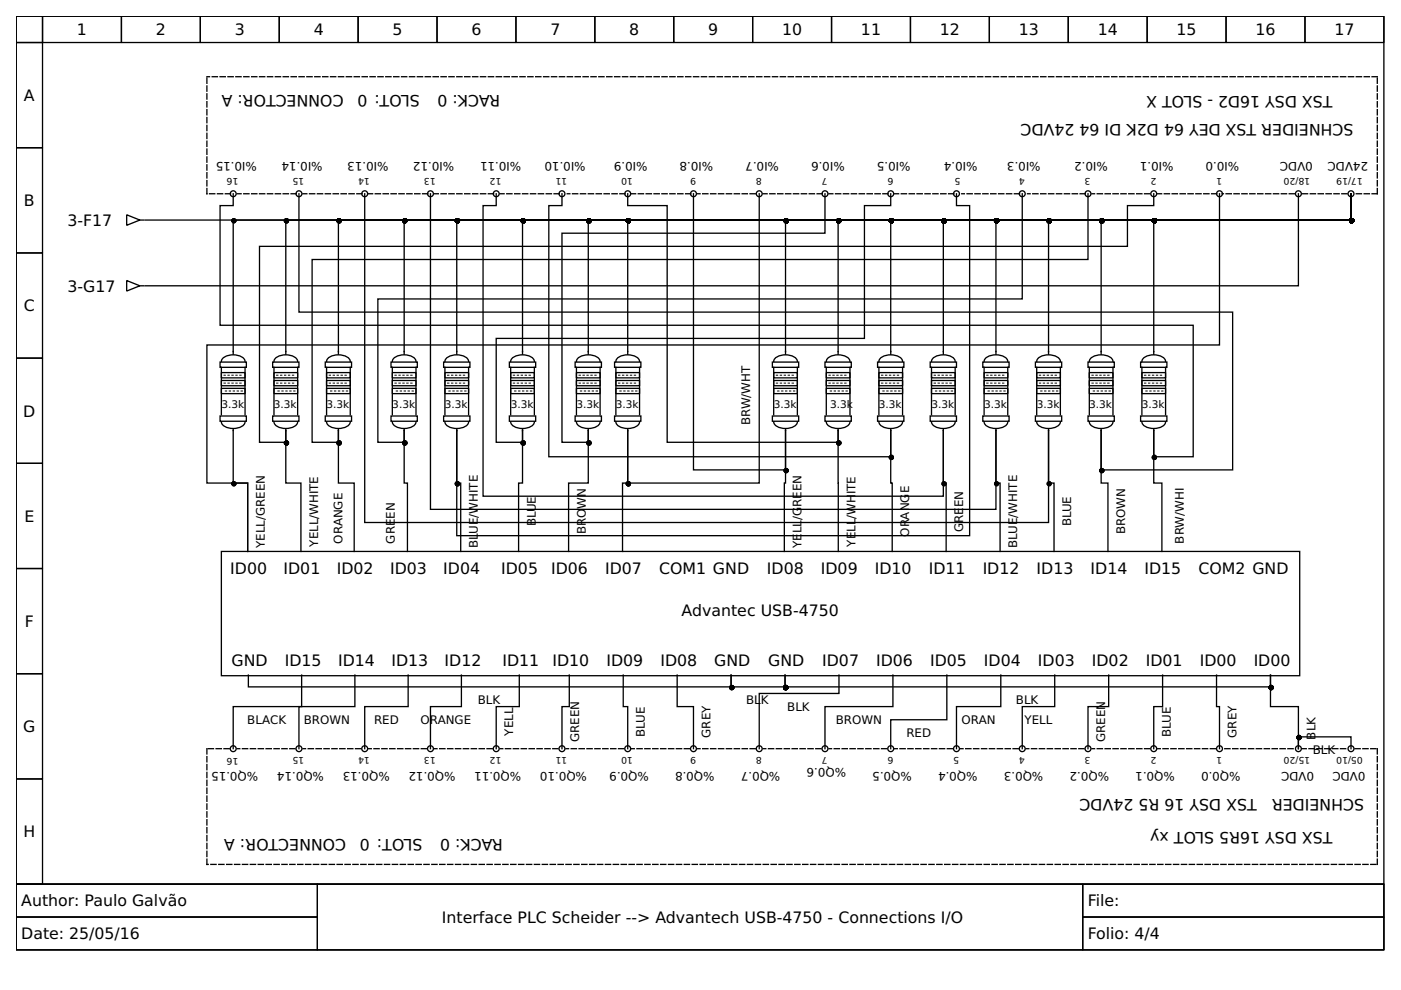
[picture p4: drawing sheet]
<svg xmlns="http://www.w3.org/2000/svg" width="297mm" height="210mm" viewBox="0 0 297 210" stroke-linecap="round" stroke-linejoin="round" font-family="sans-serif">
<g fill="none" stroke="#000" stroke-width=".28">
<path d="M3.4 3.4h290v184.1h-290zM3.4 3.4h5.6v5.6h-5.6zM3.4 9h5.6v22.3h-5.6zM9 3.4h16.7v5.6h-16.7zM25.7 3.4h16.8v5.6h-16.8zM42.5 3.4h16.7v5.6h-16.7zM59.2 3.4h16.7v5.6h-16.7zM75.9 3.4h16.8v5.6h-16.8zM92.7 3.4h16.7v5.6h-16.7zM109.4 3.4h16.7v5.6h-16.7zM126.1 3.4h16.7v5.6h-16.7zM142.8 3.4h16.8v5.6h-16.8z"/>
<path d="M159.6 3.4h16.7v5.6h-16.7zM176.3 3.4h16.7v5.6h-16.7zM193 3.4h16.8v5.6h-16.8zM209.8 3.4h16.7v5.6h-16.7zM226.5 3.4h16.7v5.6h-16.7zM243.2 3.4h16.8v5.6h-16.8zM260 3.4h16.7v5.6h-16.7zM276.7 3.4h16.7v5.6h-16.7zM3.4 31.3h5.6v22.3h-5.6zM3.4 53.6h5.6v22.3h-5.6zM26.9 45.5l2.7 1.2-2.7 1.1zM26.9 59.5l2.7 1.1-2.7 1.1z"/>
<path d="M29.6 46.7h.9M49.4 41.1v2.5h-2.7v25.4h206.3v27.8h-8.4v-5.5M63.4 41.1v25.1h197.9v33.4h-27.8v-8.3M77.3 41.1v69.7h145v-19.5M91.3 41.1v66.9h119.9v-16.7M105.2 41.1v2.5h-2.8v61.6h97.6v-13.9M119.1 41.1v2.5h-2.7v53.2h72.5v-5.5M133.1 41.1v2.5h8.4v50.2h36.2v-2.5M147 41.1v58.5h19.5v-8.3M161 41.1v61.3h-27.9v-11.1M174.9 41.1v8.3h-55.8v44.4h5.6v-2.5M188.9 41.1v2.5h-5.6v28.1h-78.1v22.1h5.6v-2.5"/>
<path d="M202.8 41.1v2.5h2.8v70h-108.8v-22.3M216.7 41.1v22.3h-136.6v30.4h5.6v-2.5M230.7 41.1v13.9h-164.5v38.8h5.5v-2.5M244.6 41.1v2.5h-5.6v8.6h-184v41.6h5.6v-2.5M258.6 41.1v32h-214.7v29.3h8.6v14.5v-14.5h-3.1v-11.4M275.3 41.1v19.5h-244.5M286.4 41.1v6v-.4h-41.8v28.4M286.4 41.1v6v-.4h-52.9v28.4M286.4 41.1v6v-.4h-64.1v28.4M286.4 41.1v6v-.4h-75.2v28.4M286.4 41.1v6v-.4h-86.4v28.4M286.4 41.1v6v-.4h-97.5v28.4"/>
<path d="M286.4 41.1v6v-.4h-108.7v28.4M286.4 41.1v6v-.4h-119.9v28.4M286.4 41.1v6v-.4h-153.3v28.4M286.4 41.1v6v-.4h-161.7v28.4M286.4 41.1v6v-.4h-175.6v28.4M286.4 41.1v6v-.4h-189.6v28.4M286.4 41.1v6v-.4h-200.7v28.4M286.4 41.1v6v-.4h-214.7v28.4M286.4 41.1v6v-.4h-225.8v28.4M286.4 41.1v6v-.4h-237v28.4M286.4 41.1v5.6h-255.6M3.4 75.9h5.6v22.3h-5.6z"/>
<path d="M29.6 60.6h.9M46.7 76.8h5.5v1.1h-5.5zM46.9 79h5.1v1.1h-5.1zM46.9 76.6a2.22 2.22 0 0 1 2.5-1.4 2.22 2.22 0 0 1 2.6 1.4M46.9 77.9v10M52 77.9v10M57.8 76.8h5.6v1.1h-5.6zM58.1 79h5v1.1h-5zM58.1 76.6a2.22 2.22 0 0 1 2.5-1.4 2.22 2.22 0 0 1 2.5 1.4M58.1 77.9v10M63.1 77.9v10M69 76.8h5.5v1.1h-5.5z"/>
<path d="M69.2 79h5.1v1.1h-5.1zM69.2 76.6a2.22 2.22 0 0 1 2.5-1.4 2.22 2.22 0 0 1 2.6 1.4M69.2 77.9v10M74.3 77.9v10M82.9 76.8h5.6v1.1h-5.6zM83.2 79h5v1.1h-5zM83.2 76.6a2.22 2.22 0 0 1 2.5-1.4 2.22 2.22 0 0 1 2.5 1.4M83.2 77.9v10M88.2 77.9v10M94.1 76.8h5.5v1.1h-5.5zM94.3 79h5.1v1.1h-5.1zM94.3 76.6a2.22 2.22 0 0 1 2.5-1.4 2.22 2.22 0 0 1 2.6 1.4"/>
<path d="M94.3 77.9v10M99.4 77.9v10M108 76.8h5.6v1.1h-5.6zM108.3 79h5v1.1h-5zM108.3 76.6a2.22 2.22 0 0 1 2.5-1.4 2.22 2.22 0 0 1 2.5 1.4M108.3 77.9v10M113.3 77.9v10M121.9 76.8h5.6v1.1h-5.6zM122.2 79h5v1.1h-5zM122.2 76.6a2.22 2.22 0 0 1 2.5-1.4 2.22 2.22 0 0 1 2.5 1.4M122.2 77.9v10M127.2 77.9v10"/>
<path d="M130.3 76.8h5.6v1.1h-5.6zM130.6 79h5v1.1h-5zM130.6 76.6a2.22 2.22 0 0 1 2.5-1.4 2.22 2.22 0 0 1 2.5 1.4M130.6 77.9v10M135.6 77.9v10M163.8 76.8h5.5v1.1h-5.5zM164 79h5.1v1.1h-5.1zM164 76.6a2.22 2.22 0 0 1 2.5-1.4 2.22 2.22 0 0 1 2.6 1.4M164 77.9v10M169.1 77.9v10M174.9 76.8h5.6v1.1h-5.6zM175.2 79h5v1.1h-5z"/>
<path d="M175.2 76.6a2.22 2.22 0 0 1 2.5-1.4 2.22 2.22 0 0 1 2.5 1.4M175.2 77.9v10M180.2 77.9v10M186.1 76.8h5.5v1.1h-5.5zM186.3 79h5.1v1.1h-5.1zM186.3 76.6a2.22 2.22 0 0 1 2.6-1.4 2.22 2.22 0 0 1 2.5 1.4M186.3 77.9v10M191.4 77.9v10M197.2 76.8h5.6v1.1h-5.6zM197.5 79h5v1.1h-5zM197.5 76.6a2.22 2.22 0 0 1 2.5-1.4 2.22 2.22 0 0 1 2.5 1.4M197.5 77.9v10"/>
<path d="M202.5 77.9v10M208.4 76.8h5.5v1.1h-5.5zM208.6 79h5.1v1.1h-5.1zM208.6 76.6a2.22 2.22 0 0 1 2.6-1.4 2.22 2.22 0 0 1 2.5 1.4M208.6 77.9v10M213.7 77.9v10M219.5 76.8h5.6v1.1h-5.6zM219.8 79h5v1.1h-5zM219.8 76.6a2.22 2.22 0 0 1 2.5-1.4 2.22 2.22 0 0 1 2.5 1.4M219.8 77.9v10M224.8 77.9v10M230.7 76.8h5.6v1.1h-5.6z"/>
<path d="M231 79h5v1.1h-5zM231 76.6a2.22 2.22 0 0 1 2.5-1.4 2.22 2.22 0 0 1 2.5 1.4M231 77.9v10M236 77.9v10M241.8 76.8h5.6v1.1h-5.6zM242.1 79h5v1.1h-5zM242.1 76.6a2.22 2.22 0 0 1 2.5-1.4 2.22 2.22 0 0 1 2.5 1.4M242.1 77.9v10M247.1 77.9v10M3.4 98.2h5.6v22.3h-5.6zM46.7 88.2h5.5v1.1h-5.5zM46.9 82.3h5.1v1.2h-5.1z"/>
<path d="M46.9 80.7h5.1v1.1h-5.1zM46.9 89.5a2.22 2.22 0 0 0 2.5 1.3 2.22 2.22 0 0 0 2.6-1.3M57.8 88.2h5.6v1.1h-5.6zM58.1 82.3h5v1.2h-5zM58.1 80.7h5v1.1h-5zM58.1 89.5a2.22 2.22 0 0 0 2.5 1.3 2.22 2.22 0 0 0 2.5-1.3M60.6 91.3v11.1h3.2v14.5M60.6 91v.3M69 88.2h5.5v1.1h-5.5zM69.2 82.3h5.1v1.2h-5.1zM69.2 80.7h5.1v1.1h-5.1zM69.2 89.5a2.22 2.22 0 0 0 2.5 1.3 2.22 2.22 0 0 0 2.6-1.3"/>
<path d="M71.7 91.3v11.1h3.4v14.5M71.7 91v.3M82.9 88.2h5.6v1.1h-5.6zM83.2 82.3h5v1.2h-5zM83.2 80.7h5v1.1h-5zM83.2 89.5a2.22 2.22 0 0 0 2.5 1.3 2.22 2.22 0 0 0 2.5-1.3M85.7 91.3v11.1h.7v14.5M85.7 91v.3M94.1 88.2h5.5v1.1h-5.5zM94.3 82.3h5.1v1.2h-5.1zM94.3 80.7h5.1v1.1h-5.1zM94.3 89.5a2.22 2.22 0 0 0 2.5 1.3 2.22 2.22 0 0 0 2.6-1.3"/>
<path d="M96.8 91v.3M96.8 91.3v11.1h.9v14.5M108 88.2h5.6v1.1h-5.6zM108.3 82.3h5v1.2h-5zM108.3 80.7h5v1.1h-5zM108.3 89.5a2.22 2.22 0 0 0 2.5 1.3 2.22 2.22 0 0 0 2.5-1.3M110.8 91.3v11.1h-.8v14.5M110.8 91v.3M121.9 88.2h5.6v1.1h-5.6zM122.2 82.3h5v1.2h-5zM122.2 80.7h5v1.1h-5zM122.2 89.5a2.22 2.22 0 0 0 2.5 1.3 2.22 2.22 0 0 0 2.5-1.3"/>
<path d="M124.7 91v.3M124.7 91.3v11.1h-4.1v14.5M130.3 88.2h5.6v1.1h-5.6zM130.6 82.3h5v1.2h-5zM130.6 80.7h5v1.1h-5zM130.6 89.5a2.22 2.22 0 0 0 2.5 1.3 2.22 2.22 0 0 0 2.5-1.3M133.1 91.3v11.1h-1.1v14.5M133.1 91v.3M163.8 88.2h5.5v1.1h-5.5zM164 82.3h5.1v1.2h-5.1zM164 80.7h5.1v1.1h-5.1zM164 89.5a2.22 2.22 0 0 0 2.5 1.3 2.22 2.22 0 0 0 2.6-1.3"/>
<path d="M166.5 91.3v11.1h-.2v14.5M166.5 91v.3M174.9 88.2h5.6v1.1h-5.6zM175.2 82.3h5v1.2h-5zM175.2 80.7h5v1.1h-5zM175.2 89.5a2.22 2.22 0 0 0 2.5 1.3 2.22 2.22 0 0 0 2.5-1.3M177.7 91.3v25.6M177.7 91v.3M186.1 88.2h5.5v1.1h-5.5zM186.3 82.3h5.1v1.2h-5.1zM186.3 80.7h5.1v1.1h-5.1zM186.3 89.5a2.22 2.22 0 0 0 2.6 1.3 2.22 2.22 0 0 0 2.5-1.3"/>
<path d="M188.9 91.3v11.1h.3v14.5M188.9 91v.3M197.2 88.2h5.6v1.1h-5.6zM197.5 82.3h5v1.2h-5zM197.5 80.7h5v1.1h-5zM197.5 89.5a2.22 2.22 0 0 0 2.5 1.3 2.22 2.22 0 0 0 2.5-1.3M200 91.3v11.1h.6v14.5M200 91v.3M208.4 88.2h5.5v1.1h-5.5zM208.6 82.3h5.1v1.2h-5.1zM208.6 80.7h5.1v1.1h-5.1zM208.6 89.5a2.22 2.22 0 0 0 2.6 1.3 2.22 2.22 0 0 0 2.5-1.3"/>
<path d="M211.2 91.3v11.1h.8v14.5M211.2 91v.3M219.5 88.2h5.6v1.1h-5.6zM219.8 82.3h5v1.2h-5zM219.8 80.7h5v1.1h-5zM219.8 89.5a2.22 2.22 0 0 0 2.5 1.3 2.22 2.22 0 0 0 2.5-1.3M222.3 91.3v11.1h1.2v14.5M222.3 91v.3M230.7 88.2h5.6v1.1h-5.6zM231 82.3h5v1.2h-5zM231 80.7h5v1.1h-5zM231 89.5a2.22 2.22 0 0 0 2.5 1.3 2.22 2.22 0 0 0 2.5-1.3"/>
<path d="M233.5 91.3v11.1h1.4v14.5M233.5 91v.3M241.8 88.2h5.6v1.1h-5.6zM242.1 82.3h5v1.2h-5zM242.1 80.7h5v1.1h-5zM242.1 89.5a2.22 2.22 0 0 0 2.5 1.3 2.22 2.22 0 0 0 2.5-1.3M244.6 91.3v11.1h1.7v14.5M244.6 91v.3M46.9 116.9h228.7v26.4h-228.7zM3.4 120.5h5.6v22.3h-5.6zM3.4 142.8h5.6v22.4h-5.6zM52.7 143.1v2.5h102.3v-2.5v2.5h11.4v-2.5v2.5h103v-2.5v6.7h5.9v8.9v-2.5h11.1v2.5"/>
<path d="M64 143.1v6.7h-14.6v8.9M75.2 143.1v6.7h-11.8v8.9M86.5 143.1v6.7h-9.2v8.9M97.8 143.1v6.7h-6.5v8.9M110.1 143.1v6.7h-4.9v8.9M120.7 143.1v6.7h-1.6v8.9M132.1 143.1v6.7h1v8.9M143.6 143.1v6.7h3.4v8.9M177.9 143.1v3.9h-16.9v11.7M189.3 143.1v6.7h-14.4v8.9M200.7 143.1v9.5h-11.8v6.1M212.2 143.1v6.7h-9.4v8.9"/>
<path d="M223.6 143.1v6.7h-6.9v8.9M235.1 143.1v6.7h-4.4v8.9M246.5 143.1v6.7h-1.9v8.9M257.9 143.1v6.7h.7v8.9M3.4 165.2h5.6v22.3h-5.6zM3.4 187.5h290v13.9h-290z"/>
<circle cx="49.4" cy="41.1" r=".62"/>
<circle cx="63.4" cy="41.1" r=".62"/>
<circle cx="77.3" cy="41.1" r=".62"/>
<circle cx="91.3" cy="41.1" r=".62"/>
<circle cx="105.2" cy="41.1" r=".62"/>
<circle cx="119.1" cy="41.1" r=".62"/>
<circle cx="133.1" cy="41.1" r=".62"/>
<circle cx="147" cy="41.1" r=".62"/>
<circle cx="161" cy="41.1" r=".62"/>
<circle cx="174.9" cy="41.1" r=".62"/>
<circle cx="188.9" cy="41.1" r=".62"/>
<circle cx="202.8" cy="41.1" r=".62"/>
<circle cx="216.7" cy="41.1" r=".62"/>
<circle cx="230.7" cy="41.1" r=".62"/>
<circle cx="244.6" cy="41.1" r=".62"/>
<circle cx="258.6" cy="41.1" r=".62"/>
<circle cx="275.3" cy="41.1" r=".62"/>
<circle cx="286.4" cy="41.1" r=".62"/>
<circle cx="49.4" cy="158.7" r=".62"/>
<circle cx="63.4" cy="158.7" r=".62"/>
<circle cx="77.3" cy="158.7" r=".62"/>
<circle cx="91.3" cy="158.7" r=".62"/>
<circle cx="105.2" cy="158.7" r=".62"/>
<circle cx="119.1" cy="158.7" r=".62"/>
<circle cx="133.1" cy="158.7" r=".62"/>
<circle cx="147" cy="158.7" r=".62"/>
<circle cx="161" cy="158.7" r=".62"/>
<circle cx="174.9" cy="158.7" r=".62"/>
<circle cx="188.9" cy="158.7" r=".62"/>
<circle cx="202.8" cy="158.7" r=".62"/>
<circle cx="216.7" cy="158.7" r=".62"/>
<circle cx="230.7" cy="158.7" r=".62"/>
<circle cx="244.6" cy="158.7" r=".62"/>
<circle cx="258.6" cy="158.7" r=".62"/>
<circle cx="275.3" cy="158.7" r=".62"/>
<circle cx="286.4" cy="158.7" r=".62"/>
</g>
<path d="M3.4 187.5h63.9v6.9h-63.9zM3.4 194.4h63.9v7h-63.9zM67.3 187.5h162.3v13.9h-162.3zM229.6 187.5h63.8v6.9h-63.8zM229.6 194.4h63.8v7h-63.8z" fill="none" stroke="#000" stroke-width=".21"/>
<g fill="none" stroke="#000" stroke-width=".21" stroke-dasharray=".3 .6">
<path d="M47.5 79.6h3.9M58.6 79.6h3.9M69.8 79.6h3.9M83.7 79.6h3.9M94.9 79.6h3.9M108.8 79.6h3.9M122.8 79.6h3.9M131.1 79.6h3.9M164.6 79.6h3.9M175.7 79.6h4M186.9 79.6h3.9M198.1 79.6h3.9"/>
<path d="M209.2 79.6h3.9M220.4 79.6h3.9M231.5 79.6h3.9M242.7 79.6h3.9M47.5 81.2h3.9M47.8 82.9h3.9M58.6 81.2h3.9M58.9 82.9h3.9M69.8 81.2h3.9M70.1 82.9h3.9M83.7 81.2h3.9M84 82.9h3.9"/>
<path d="M94.9 81.2h3.9M95.2 82.9h3.9M108.8 81.2h3.9M109.1 82.9h3.9M122.8 81.2h3.9M123.1 82.9h3.9M131.1 81.2h3.9M131.4 82.9h3.9M164.6 81.2h3.9M164.9 82.9h3.9M175.7 81.2h4M176 82.9h3.9"/>
<path d="M186.9 81.2h3.9M187.2 82.9h3.9M198.1 81.2h3.9M198.3 82.9h3.9M209.2 81.2h3.9M209.5 82.9h3.9M220.4 81.2h3.9M220.6 82.9h3.9M231.5 81.2h3.9M231.8 82.9h3.9M242.7 81.2h3.9M242.9 82.9h3.9"/>
</g>
<g fill="none" stroke="#000" stroke-width=".28" stroke-dasharray="1.1 .6">
<path d="M292 16.3h-248.1M43.9 41.1v-24.6M48.9 41.1h-5M62.8 41.1h-12.5M76.8 41.1h-12.6M90.7 41.1h-12.5M104.6 41.1h-12.5M118.6 41.1h-12.6M132.5 41.1h-12.2M146.5 41.1h-12.6M160.1 41.1h-12.2M174.4 41.1h-12.6"/>
<path d="M188.3 41.1h-12.6M202.2 41.1h-12.5M216.2 41.1h-12.3M230.1 41.1h-12.3M243.8 41.1h-12.3M258 41.1h-12.5M274.4 41.1h-15.3M285.6 41.1h-9.5M292 41.1v-24.6M292 41.1h-5M48.6 158.7h-4.7M62.5 158.7h-12.2"/>
<path d="M76.5 158.7h-12.3M90.4 158.7h-12.2M104.4 158.7h-12.3M118.3 158.7h-12.3M132.3 158.7h-12.3M146.2 158.7h-12.3M160.1 158.7h-12.2M174.1 158.7h-12.3M188 158.7h-12.3M202 158.7h-12.3M215.9 158.7h-12.3M229.8 158.7h-12.2"/>
<path d="M243.8 158.7h-12.3M257.7 158.7h-12.2M274.2 158.7h-14.8M285.3 158.7h-9.2M291.7 158.7h-5M43.9 183.3v-24.6M291.7 183.3h-247.8M292 183.3v-24.6"/>
</g>
<g fill="#000" stroke="#000" stroke-width=".28">
<circle cx="49.6" cy="46.8" r=".42"/>
<circle cx="60.7" cy="46.8" r=".42"/>
<circle cx="71.9" cy="46.8" r=".42"/>
<circle cx="85.8" cy="46.8" r=".42"/>
<circle cx="97" cy="46.8" r=".42"/>
<circle cx="110.9" cy="46.8" r=".42"/>
<circle cx="124.9" cy="46.8" r=".42"/>
<circle cx="133.2" cy="46.8" r=".42"/>
<circle cx="166.7" cy="46.8" r=".42"/>
<circle cx="177.8" cy="46.8" r=".42"/>
<circle cx="189" cy="46.8" r=".42"/>
<circle cx="200.1" cy="46.8" r=".42"/>
<circle cx="211.3" cy="46.8" r=".42"/>
<circle cx="222.4" cy="46.8" r=".42"/>
<circle cx="233.6" cy="46.8" r=".42"/>
<circle cx="244.8" cy="46.8" r=".42"/>
<circle cx="286.6" cy="46.8" r=".42"/>
<circle cx="60.7" cy="93.9" r=".42"/>
<circle cx="71.9" cy="93.9" r=".42"/>
<circle cx="85.8" cy="93.9" r=".42"/>
<circle cx="110.9" cy="93.9" r=".42"/>
<circle cx="124.9" cy="93.9" r=".42"/>
<circle cx="166.7" cy="99.8" r=".42"/>
<circle cx="177.8" cy="93.9" r=".42"/>
<circle cx="189" cy="97" r=".42"/>
<circle cx="233.6" cy="99.8" r=".42"/>
<circle cx="244.8" cy="97" r=".42"/>
<circle cx="49.6" cy="102.6" r=".42"/>
<circle cx="97" cy="102.6" r=".42"/>
<circle cx="133.2" cy="102.6" r=".42"/>
<circle cx="200.1" cy="102.6" r=".42"/>
<circle cx="211.3" cy="102.6" r=".42"/>
<circle cx="222.4" cy="102.6" r=".42"/>
<circle cx="155.1" cy="145.8" r=".42"/>
<circle cx="166.6" cy="145.8" r=".42"/>
<circle cx="269.5" cy="145.8" r=".42"/>
<circle cx="275.4" cy="156.4" r=".42"/>
</g>
<g font-size="3.3">
<text x="16.3" y="7.5">1</text>
<text x="33" y="7.5">2</text>
<text x="49.8" y="7.5">3</text>
<text x="66.5" y="7.5">4</text>
<text x="83.2" y="7.5">5</text>
<text x="100" y="7.5">6</text>
<text x="116.7" y="7.5">7</text>
<text x="133.4" y="7.5">8</text>
<text x="150.1" y="7.5">9</text>
<text x="165.8" y="7.5">10</text>
<text x="182.5" y="7.5">11</text>
<text x="199.3" y="7.5">12</text>
<text x="216" y="7.5">13</text>
<text x="232.7" y="7.5">14</text>
<text x="249.5" y="7.5">15</text>
<text x="266.2" y="7.5">16</text>
<text x="282.9" y="7.5">17</text>
<text x="5.1" y="21.4">A</text>
<text x="72.9" y="20.2" transform="rotate(-180 72.9 20.2)">CONNECTOR: A</text>
<text x="89" y="20.2" transform="rotate(-180 89 20.2)">SLOT: 0</text>
<text x="106" y="20.2" transform="rotate(-180 106 20.2)">RACK: 0</text>
<text x="282.5" y="20.3" transform="rotate(-180 282.5 20.3)">TSX DSY 16D2 - SLOT X</text>
<text x="227.8" y="26.3" transform="rotate(-180 227.8 26.3)">24VDC</text>
<text x="287" y="26.3" transform="rotate(-180 287 26.3)">SCHNEIDER TSX DEY 64 D2K DI 64</text>
<text x="5.1" y="43.7">B</text>
<text x="14.3" y="47.9">3-F17</text>
<text x="14.3" y="61.9">3-G17</text>
<text x="5.1" y="66">C</text>
<text x="4.9" y="88.3">D</text>
<text x="5.2" y="110.6">E</text>
<text x="48.8" y="121.7">ID00</text>
<text x="60.1" y="121.7">ID01</text>
<text x="71.4" y="121.7">ID02</text>
<text x="82.7" y="121.7">ID03</text>
<text x="94" y="121.7">ID04</text>
<text x="106.3" y="121.7">ID05</text>
<text x="116.9" y="121.7">ID06</text>
<text x="128.3" y="121.7">ID07</text>
<text x="139.7" y="121.7">COM1 GND</text>
<text x="162.6" y="121.7">ID08</text>
<text x="174" y="121.7">ID09</text>
<text x="185.5" y="121.7">ID10</text>
<text x="196.9" y="121.7">ID11</text>
<text x="208.3" y="121.7">ID12</text>
<text x="219.8" y="121.7">ID13</text>
<text x="231.2" y="121.7">ID14</text>
<text x="242.7" y="121.7">ID15</text>
<text x="254.1" y="121.7">COM2 GND</text>
<text x="144.5" y="130.6">Advantec USB-4750</text>
<text x="5.3" y="132.9">F</text>
<text x="49.1" y="141.2">GND</text>
<text x="60.4" y="141.2">ID15</text>
<text x="71.7" y="141.2">ID14</text>
<text x="83" y="141.2">ID13</text>
<text x="94.3" y="141.2">ID12</text>
<text x="106.5" y="141.2">ID11</text>
<text x="117.1" y="141.2">ID10</text>
<text x="128.6" y="141.2">ID09</text>
<text x="140" y="141.2">ID08</text>
<text x="151.4" y="141.2">GND</text>
<text x="162.9" y="141.2">GND</text>
<text x="174.3" y="141.2">ID07</text>
<text x="185.8" y="141.2">ID06</text>
<text x="197.2" y="141.2">ID05</text>
<text x="208.6" y="141.2">ID04</text>
<text x="220.1" y="141.2">ID03</text>
<text x="231.5" y="141.2">ID02</text>
<text x="242.9" y="141.2">ID01</text>
<text x="254.4" y="141.2">ID00</text>
<text x="265.8" y="141.2">ID00</text>
<text x="4.9" y="155.3">G</text>
<text x="240.3" y="169.3" transform="rotate(-180 240.3 169.3)">24VDC</text>
<text x="266.5" y="169.3" transform="rotate(-180 266.5 169.3)">TSX DSY 16 R5</text>
<text x="289.2" y="169.3" transform="rotate(-180 289.2 169.3)">SCHNEIDER</text>
<text x="5" y="177.6">H</text>
<text x="73.4" y="178" transform="rotate(-180 73.4 178)">CONNECTOR: A</text>
<text x="89.6" y="178" transform="rotate(-180 89.6 178)">SLOT: 0</text>
<text x="106.6" y="178" transform="rotate(-180 106.6 178)">RACK: 0</text>
<text x="282.5" y="176.4" transform="rotate(-180 282.5 176.4)">TSX DSY 16R5 SLOT xy</text>
<text x="4.5" y="192.2">Author: Paulo Galvão</text>
<text x="93.7" y="195.7">Interface PLC Scheider --&gt; Advantech USB-4750 - Connections I/O</text>
<text x="230.6" y="192.2">File:</text>
<text x="4.5" y="199.2">Date: 25/05/16</text>
<text x="230.6" y="199.2">Folio: 4/4</text>
</g>
<g font-size="2.5">
<text x="54.5" y="34.4" transform="rotate(-180 54.5 34.4)">%I0.15</text>
<text x="68.4" y="34.4" transform="rotate(-180 68.4 34.4)">%I0.14</text>
<text x="82.3" y="34.4" transform="rotate(-180 82.3 34.4)">%I0.13</text>
<text x="96.3" y="34.4" transform="rotate(-180 96.3 34.4)">%I0.12</text>
<text x="110.5" y="34.4" transform="rotate(-180 110.5 34.4)">%I0.11</text>
<text x="124.2" y="34.4" transform="rotate(-180 124.2 34.4)">%I0.10</text>
<text x="137.3" y="34.4" transform="rotate(-180 137.3 34.4)">%I0.9</text>
<text x="151.2" y="34.4" transform="rotate(-180 151.2 34.4)">%I0.8</text>
<text x="165.2" y="34.4" transform="rotate(-180 165.2 34.4)">%I0.7</text>
<text x="179.1" y="34.4" transform="rotate(-180 179.1 34.4)">%I0.6</text>
<text x="193" y="34.4" transform="rotate(-180 193 34.4)">%I0.5</text>
<text x="207.3" y="34.4" transform="rotate(-180 207.3 34.4)">%I0.4</text>
<text x="220.6" y="34.4" transform="rotate(-180 220.6 34.4)">%I0.3</text>
<text x="234.9" y="34.4" transform="rotate(-180 234.9 34.4)">%I0.2</text>
<text x="248.8" y="34.4" transform="rotate(-180 248.8 34.4)">%I0.1</text>
<text x="262.7" y="34.4" transform="rotate(-180 262.7 34.4)">%I0.0</text>
<text x="278.4" y="34.4" transform="rotate(-180 278.4 34.4)">0VDC</text>
<text x="290.1" y="34.4" transform="rotate(-180 290.1 34.4)">24VDC</text>
<text x="159" y="90.2" transform="rotate(-90 159 90.2)">BRW/WHT</text>
<text x="124.2" y="107.9" transform="rotate(-90 124.2 107.9)">WN</text>
<text x="169.9" y="107.5" transform="rotate(-90 169.9 107.5)">REEN</text>
<text x="181.4" y="104.8" transform="rotate(-90 181.4 104.8)">ITE</text>
<text x="192.8" y="104.6" transform="rotate(-90 192.8 104.6)">E</text>
<text x="204.2" y="107.5" transform="rotate(-90 204.2 107.5)">EN</text>
<text x="101.3" y="113.2" transform="rotate(-90 101.3 113.2)">UE/WHITE</text>
<text x="113.6" y="111.6" transform="rotate(-90 113.6 111.6)">BLUE</text>
<text x="124.2" y="113.3" transform="rotate(-90 124.2 113.3)">BRO</text>
<text x="169.9" y="113" transform="rotate(-90 169.9 113)">LL</text>
<text x="169.9" y="110.2" transform="rotate(-90 169.9 110.2)">/G</text>
<text x="192.8" y="113.8" transform="rotate(-90 192.8 113.8)">OR</text>
<text x="192.8" y="110.2" transform="rotate(-90 192.8 110.2)">ANG</text>
<text x="204.2" y="112.8" transform="rotate(-90 204.2 112.8)">GRE</text>
<text x="227.1" y="111.6" transform="rotate(-90 227.1 111.6)">BLUE</text>
<text x="238.5" y="113.3" transform="rotate(-90 238.5 113.3)">BROWN</text>
<text x="56.1" y="116.1" transform="rotate(-90 56.1 116.1)">YELL/GREEN</text>
<text x="67.4" y="115.9" transform="rotate(-90 67.4 115.9)">YELL/WHITE</text>
<text x="72.6" y="115.2" transform="rotate(-90 72.6 115.2)">ORANGE</text>
<text x="83.7" y="115.2" transform="rotate(-90 83.7 115.2)">GREEN</text>
<text x="101.3" y="116.1" transform="rotate(-90 101.3 116.1)">BL</text>
<text x="169.9" y="116.1" transform="rotate(-90 169.9 116.1)">YE</text>
<text x="181.4" y="115.9" transform="rotate(-90 181.4 115.9)">YELL/WH</text>
<text x="215.7" y="116.1" transform="rotate(-90 215.7 116.1)">BLUE/WHITE</text>
<text x="251" y="115.2" transform="rotate(-90 251 115.2)">BRW/WHI</text>
<text x="101.3" y="149.3">BLK</text>
<text x="158.2" y="149.3">BL</text>
<text x="161.3" y="149.3">K</text>
<text x="215.4" y="149.3">BLK</text>
<text x="52.4" y="153.4">BLACK</text>
<text x="64.4" y="153.4">BROWN</text>
<text x="79.3" y="153.4">RED</text>
<text x="89.2" y="153.4">ORANGE</text>
<text x="108.8" y="156" transform="rotate(-90 108.8 156)">YELL</text>
<text x="166.9" y="150.7">BLK</text>
<text x="177.2" y="153.4">BROWN</text>
<text x="203.9" y="153.4">ORAN</text>
<text x="217.2" y="153.4">YELL</text>
<text x="122.8" y="157.4" transform="rotate(-90 122.8 157.4)">GREEN</text>
<text x="136.7" y="156.2" transform="rotate(-90 136.7 156.2)">BLUE</text>
<text x="150.7" y="156.4" transform="rotate(-90 150.7 156.4)">GREY</text>
<text x="192.2" y="156.2">RED</text>
<text x="234.3" y="157.4" transform="rotate(-90 234.3 157.4)">GREEN</text>
<text x="248.2" y="156.2" transform="rotate(-90 248.2 156.2)">BLUE</text>
<text x="262.2" y="156.4" transform="rotate(-90 262.2 156.4)">GREY</text>
<text x="278.3" y="159.9">BLK</text>
<text x="278.9" y="156.8" transform="rotate(-90 278.9 156.8)">BLK</text>
<text x="54.7" y="163.8" transform="rotate(-180 54.7 163.8)">%Q0.15</text>
<text x="68.7" y="163.8" transform="rotate(-180 68.7 163.8)">%Q0.14</text>
<text x="82.6" y="163.8" transform="rotate(-180 82.6 163.8)">%Q0.13</text>
<text x="96.6" y="163.8" transform="rotate(-180 96.6 163.8)">%Q0.12</text>
<text x="110.5" y="163.8" transform="rotate(-180 110.5 163.8)">%Q0.11</text>
<text x="124.4" y="163.8" transform="rotate(-180 124.4 163.8)">%Q0.10</text>
<text x="137.6" y="163.8" transform="rotate(-180 137.6 163.8)">%Q0.9</text>
<text x="151.5" y="163.8" transform="rotate(-180 151.5 163.8)">%Q0.8</text>
<text x="165.4" y="163.8" transform="rotate(-180 165.4 163.8)">%Q0.7</text>
<text x="179.4" y="162.9" transform="rotate(-180 179.4 162.9)">%Q0.6</text>
<text x="193.3" y="163.8" transform="rotate(-180 193.3 163.8)">%Q0.5</text>
<text x="207.3" y="163.8" transform="rotate(-180 207.3 163.8)">%Q0.4</text>
<text x="221.2" y="163.8" transform="rotate(-180 221.2 163.8)">%Q0.3</text>
<text x="235.1" y="163.8" transform="rotate(-180 235.1 163.8)">%Q0.2</text>
<text x="249.1" y="163.8" transform="rotate(-180 249.1 163.8)">%Q0.1</text>
<text x="263" y="163.8" transform="rotate(-180 263 163.8)">%Q0.0</text>
<text x="278.6" y="163.8" transform="rotate(-180 278.6 163.8)">0VDC</text>
<text x="289.5" y="163.8" transform="rotate(-180 289.5 163.8)">0VDC</text>
</g>
<g font-size="2.2">
<text x="46.9" y="86.5">3.3k</text>
<text x="58.1" y="86.5">3.3k</text>
<text x="69.2" y="86.5">3.3k</text>
<text x="83.2" y="86.5">3.3k</text>
<text x="94.3" y="86.5">3.3k</text>
<text x="108.3" y="86.5">3.3k</text>
<text x="122.2" y="86.5">3.3k</text>
<text x="130.6" y="86.5">3.3k</text>
<text x="164" y="86.5">3.3k</text>
<text x="176" y="86.5">3.3k</text>
<text x="186.3" y="86.5">3.3k</text>
<text x="197.5" y="86.5">3.3k</text>
<text x="208.6" y="86.5">3.3k</text>
<text x="219.8" y="86.5">3.3k</text>
<text x="231" y="86.5">3.3k</text>
<text x="242.1" y="86.5">3.3k</text>
</g>
<g font-size="2">
<text x="50.6" y="37.7" transform="rotate(-180 50.6 37.7)">16</text>
<text x="64.5" y="37.7" transform="rotate(-180 64.5 37.7)">15</text>
<text x="78.4" y="37.7" transform="rotate(-180 78.4 37.7)">14</text>
<text x="92.4" y="37.7" transform="rotate(-180 92.4 37.7)">13</text>
<text x="106.3" y="37.7" transform="rotate(-180 106.3 37.7)">12</text>
<text x="120.3" y="37.7" transform="rotate(-180 120.3 37.7)">11</text>
<text x="134.2" y="37.7" transform="rotate(-180 134.2 37.7)">10</text>
<text x="147.6" y="37.7" transform="rotate(-180 147.6 37.7)">9</text>
<text x="161.5" y="37.7" transform="rotate(-180 161.5 37.7)">8</text>
<text x="175.5" y="37.7" transform="rotate(-180 175.5 37.7)">7</text>
<text x="189.4" y="37.7" transform="rotate(-180 189.4 37.7)">6</text>
<text x="203.6" y="37.7" transform="rotate(-180 203.6 37.7)">5</text>
<text x="217.3" y="37.7" transform="rotate(-180 217.3 37.7)">4</text>
<text x="231.2" y="37.7" transform="rotate(-180 231.2 37.7)">3</text>
<text x="245.2" y="37.7" transform="rotate(-180 245.2 37.7)">2</text>
<text x="259.1" y="37.7" transform="rotate(-180 259.1 37.7)">1</text>
<text x="277.8" y="37.7" transform="rotate(-180 277.8 37.7)">18/20</text>
<text x="288.9" y="37.7" transform="rotate(-180 288.9 37.7)">17/19</text>
<text x="50.6" y="160.7" transform="rotate(-180 50.6 160.7)">16</text>
<text x="64.5" y="160.4" transform="rotate(-180 64.5 160.4)">15</text>
<text x="78.4" y="160.4" transform="rotate(-180 78.4 160.4)">14</text>
<text x="92.4" y="160.4" transform="rotate(-180 92.4 160.4)">13</text>
<text x="106.3" y="160.4" transform="rotate(-180 106.3 160.4)">12</text>
<text x="120.3" y="160.4" transform="rotate(-180 120.3 160.4)">11</text>
<text x="134.2" y="160.4" transform="rotate(-180 134.2 160.4)">10</text>
<text x="147.6" y="160.4" transform="rotate(-180 147.6 160.4)">9</text>
<text x="161.5" y="160.4" transform="rotate(-180 161.5 160.4)">8</text>
<text x="175.5" y="160.4" transform="rotate(-180 175.5 160.4)">7</text>
<text x="189.4" y="160.4" transform="rotate(-180 189.4 160.4)">6</text>
<text x="203.4" y="160.4" transform="rotate(-180 203.4 160.4)">5</text>
<text x="217.3" y="160.4" transform="rotate(-180 217.3 160.4)">4</text>
<text x="231.2" y="160.4" transform="rotate(-180 231.2 160.4)">3</text>
<text x="245.2" y="160.4" transform="rotate(-180 245.2 160.4)">2</text>
<text x="259.1" y="160.4" transform="rotate(-180 259.1 160.4)">1</text>
<text x="277.8" y="160.4" transform="rotate(-180 277.8 160.4)">15/20</text>
<text x="288.9" y="160.4" transform="rotate(-180 288.9 160.4)">05/10</text>
</g>
</svg>
